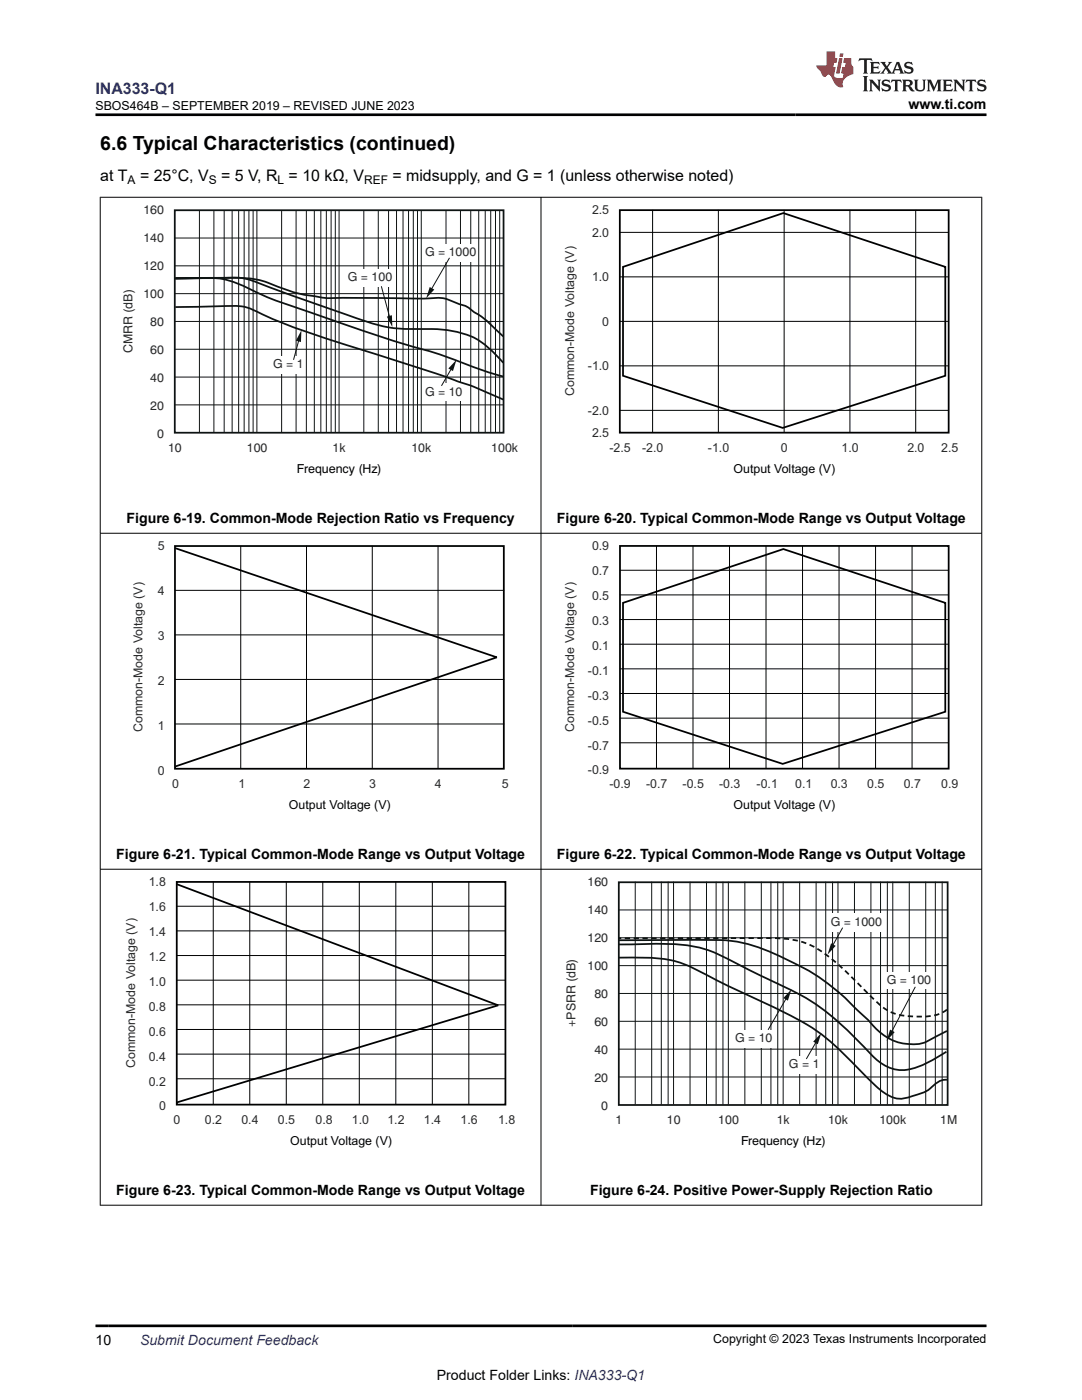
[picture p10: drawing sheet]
<svg xmlns="http://www.w3.org/2000/svg" width="216mm" height="279mm" viewBox="0 0 216 279" stroke-linecap="round" stroke-linejoin="round" font-family="sans-serif">
<path d="M34.9 42h65.6v44.4h-65.6z" fill="none" stroke="#0d1413" stroke-width=".35"/>
<g fill="none" stroke="#0d1413" stroke-width=".2">
<path d="M34.9 58.6h65.6M34.9 47.5h65.6M34.9 53.1h65.6M39.8 41.9v44.4M42.7 41.9v44.4M44.7 41.9v44.4M46.3 41.9v44.4M47.6 41.9v44.4M48.7 41.9v44.4M49.7 41.9v44.4M50.5 41.9v44.4M51.3 41.9v44.4"/>
<path d="M56.2 41.9v44.4M59.1 41.9v44.4M61.1 41.9v44.4M62.7 41.9v44.4M64 41.9v44.4M65.1 41.9v44.4M66.1 41.9v44.4M66.9 41.9v44.4M67.7 41.9v44.4M72.6 41.9v44.4M75.5 41.9v44.4M77.5 41.9v44.4"/>
<path d="M79.1 41.9v44.4M80.4 41.9v44.4M81.5 41.9v44.4M82.5 41.9v44.4M83.3 41.9v44.4M84.1 41.9v44.4M89 41.9v44.4M91.9 41.9v44.4M93.9 41.9v44.4M95.5 41.9v44.4M96.8 41.9v44.4M97.9 41.9v44.4"/>
<path d="M98.9 41.9v44.4M99.7 41.9v44.4M34.9 69.7h65.6M34.9 75.3h65.6M34.9 64.2h65.6M34.9 80.8h65.6"/>
</g>
<path d="M53.7 71h7.1v3.5h-7.1z" fill-rule="evenodd" fill="#fff"/>
<path d="M60.1 65.9v2.4l-1.1-.3z" fill="#0d1413"/>
<path d="M59.8 67.3l-1.2 4.5" fill="none" stroke="#0d1413" stroke-width=".2"/>
<path d="M77.2 63.2l1-.3 .1 2.4z" fill="#0d1413"/>
<path d="M84.6 48.7h10.7v3.5h-10.7z" fill-rule="evenodd" fill="#fff"/>
<path d="M85.7 57.3l1 .5-1.7 1.7z" fill="#0d1413"/>
<path d="M89.7 51.5l-3.9 6.8" fill="none" stroke="#0d1413" stroke-width=".2"/>
<g fill="#fff">
<path d="M69.2 53.7h9.4v3.4h-9.4z" fill-rule="evenodd"/>
<path d="M84.6 76.6h8.2v3.4h-8.2z" fill-rule="evenodd"/>
</g>
<path d="M34.9 55.6l9.8-.1a12.8 12.8 0 0 1 7.1 1.1l18.2 6.5a31.8 31.8 0 0 0 15.3 2.6 19.8 19.8 0 0 1 10.3 2.3l2.3 1.8 2.5 2.6M35 55.5l9.3-.1a23 23 0 0 1 10.1 1.4 34.3 34.3 0 0 0 12.2 2.7l17.3 .1a19.6 19.6 0 0 1 5.3 .1l3.8 1.4 1.1 .8a23.7 23.7 0 0 1 5.7 4.7l.6 .5M35 55.6l4.7-.1a16.8 16.8 0 0 1 10.6 2.4 97.2 97.2 0 0 0 12.4 4.7l1.1 .4a342.8 342.8 0 0 0 24.6 8l2.4 .8a79.1 79.1 0 0 0 9.6 3.3M35 61.3l9.6-.2a11.6 11.6 0 0 1 7.8 1.7 194.3 194.3 0 0 0 21.1 7.4 278.3 278.3 0 0 1 22.6 7.6l4.3 1.9" fill="none" stroke="#0d1413" stroke-width=".35"/>
<path d="M76.1 57.1l1.8 6.8" fill="none" stroke="#0d1413" stroke-width=".2"/>
<path d="M91.1 71.8l-.7 2.3-.9-.6z" fill="#0d1413"/>
<g fill="none" stroke="#0d1413" stroke-width=".2">
<path d="M90.4 73l-2.3 4M126.8 176v44.4M130 176v44.4M132 176v44.4M133.3 176v44.4M134.4 176v44.4M137.7 176v44.4M141 176v44.4M142.9 176v44.4M144.3 176v44.4M145.3 176v44.4M148.6 176v44.4"/>
<path d="M151.9 176v44.4M153.8 176v44.4M155.2 176v44.4M156.3 176v44.4M159.6 176v44.4M162.8 176v44.4M164.8 176v44.4M166.1 176v44.4M167.2 176v44.4M170.5 176v44.4M173.8 176v44.4M175.7 176v44.4"/>
<path d="M177.1 176v44.4M178.1 176v44.4M181.4 176v44.4M184.7 176v44.4M186.6 176v44.4M188 176v44.4M123.5 198.3h65.6M123.5 187.2h65.6M123.5 192.7h65.6M123.5 181.6h65.6M123.5 209.4h65.6M123.5 214.9h65.6"/>
<path d="M123.5 203.8h65.6"/>
</g>
<path d="M123.7 41.9h65.6v44.4h-65.6zM124.3 53.3l32-10.8 32.3 10.8v21.7l-32.4 10.4-31.9-10.4zM34.9 109h65.6v44.4h-65.6zM35 109.4l64.1 21.8-64.1 21.8M123.7 109h65.6v44.4h-65.6zM124.3 120.3l32-10.7 32.3 10.7v21.7l-32.4 10.5-31.9-10.5zM35.2 176.4l64.2 24.2-64.2 19.4M35.3 176h65.6v44.5h-65.6z" fill="none" stroke="#000" stroke-width=".35"/>
<g fill="none" stroke="#000" stroke-width=".2">
<path d="M123.7 46.4h65.6M123.7 55.3h65.6M130.2 41.9v44.4M143.3 41.9v44.4M156.5 41.9v44.4M169.6 41.9v44.4M182.7 41.9v44.4M123.7 64.1h65.6M123.7 73h65.6M123.7 81.9h65.6M34.9 117.8h65.7M48 108.9v44.5"/>
<path d="M61.2 108.9v44.5M74.3 108.9v44.5M87.4 108.9v44.5M123.7 113.8h65.6M123.7 118.7h65.6M131 109v44.3M138.3 109v44.3M145.6 109v44.4M152.9 109v44.4M160.1 109v44.4M167.4 109v44.4M174.7 109v44.4"/>
<path d="M182 109v44.4M34.9 135.6h65.7M34.9 126.7h65.7M123.7 123.6h65.6M123.7 128.6h65.6M123.7 133.5h65.6M123.7 138.4h65.6M34.9 144.5h65.7M123.7 143.3h65.6M123.7 148.2h65.6M42.6 176v44.3M49.8 176v44.3"/>
<path d="M57.1 176v44.5M64.4 176v44.5M71.7 176v44.4M79 176v44.4M86.3 176v44.4M93.6 176v44.4M35.2 180.9h65.6M35.2 185.8h65.6M35.2 190.7h65.6M35.2 195.6h65.6M35.2 200.5h65.6M35.2 205.5h65.6"/>
<path d="M35.2 210.4h65.6M35.2 215.3h65.6"/>
</g>
<path d="M123.5 176.1h65.6v44.4h-65.6zM123.5 187.6h14.4a38.4 38.4 0 0 1 12.6 1.2 59.5 59.5 0 0 1 14.5 7.4l3.3 2.6 4.2 4.1a23.1 23.1 0 0 0 4.8 4.3 8.7 8.7 0 0 0 9.4-.3l2.2-1.1M123.5 188.5h1.4a64.4 64.4 0 0 1 14.2 .5 39.5 39.5 0 0 1 9.1 3.9l5.1 2.5a49.1 49.1 0 0 1 16.7 11.1l2.9 3a9.7 9.7 0 0 0 7.2 4.1 16.8 16.8 0 0 0 7.9-3.2l.9-.5M123.5 191.1h1.1a31.2 31.2 0 0 1 12.2 1.4l.9 .4a339.6 339.6 0 0 0 18.4 8.9 42.2 42.2 0 0 1 14.6 10.9 30.9 30.9 0 0 0 6.6 5.9 5.1 5.1 0 0 0 4.8 .1 8.3 8.3 0 0 0 4.8-2.6 2.85 2.85 0 0 1 2-.6" fill="none" stroke="#0d1413" stroke-width=".35"/>
<path d="M188.9 201.5a9.1 9.1 0 0 1-6.2 1.4 10 10 0 0 1-8.2-3.4l-1.8-1.8a48.2 48.2 0 0 0-10.6-8.9 18.1 18.1 0 0 0-8.5-1.6l-30.1 .1" fill="none" stroke="#0d1413" stroke-width=".35" stroke-dasharray="1.1 .7" stroke-linecap="butt"/>
<g fill="#0d1413">
<path d="M165.8 188.3l.9 .5-1.6 1.7z"/>
<path d="M157.9 197.4l-.7 2.3-.9-.5z"/>
</g>
<path d="M176.5 193.9h9.7v3.4h-9.7z" fill-rule="evenodd" fill="#fff"/>
<path d="M163.9 206.1l-.7 2.3-.9-.5z" fill="#0d1413"/>
<path d="M165.4 182.3h10.5v3.6h-10.5z" fill-rule="evenodd" fill="#fff"/>
<path d="M168.1 185.1l-2.3 4.2" fill="none" stroke="#0d1413" stroke-width=".2"/>
<path d="M146.1 205.6h8.4v3.5h-8.4z" fill-rule="evenodd" fill="#fff"/>
<path d="M157.2 198.7l-3.9 6.8" fill="none" stroke="#0d1413" stroke-width=".2"/>
<path d="M177.6 205.5l.9 .5-1.6 1.7z" fill="#0d1413"/>
<path d="M182.6 196.9l-5 9.6" fill="none" stroke="#0d1413" stroke-width=".2"/>
<path d="M156.8 210.8h6.8v3.5h-6.8z" fill-rule="evenodd" fill="#fff"/>
<path d="M163.2 207.4l-2.3 3.9" fill="none" stroke="#0d1413" stroke-width=".2"/>
<path d="M19.9 39.4h176.1M20 39.3v201.3M107.9 39.3v201.3M195.9 39.3v201.3M19.9 106.4h176.1M19.9 173.5h176.1M19.9 240.5h176.1" fill="none" stroke="#000" stroke-width=".2"/>
<path d="M171.5 11.6l-.2 .6 .5-.2h.6v.1v2.2l-.2 .4h1l-.2-.4v-2.2v-.1h.5l.5 .2-.1-.6zM173.6 12.4l.2 .3v1.6l-.2 .4h1.9l.1-.6a1.08 1.08 0 0 1-1.3 .2v-.7h.6l.4 .2v-.7l-.4 .2h-.6v-.5l.2-.2a1 1 0 0 1 1 .3l-.1-.5zM175.7 12.4l.9 1.1-1 1.2h.9l-.2-.2 .5-.8 .4 .8-.2 .2h1.6l-.2-.2 .2-.5h.9l.1 .5-.1 .2h.9l-.2-.4-.8-1.9h-.5l-.9 2.1-.9-1.1 .9-1h-.8l.2 .2-.4 .6-.4-.6 .2-.2zM179 12.8l.4 1h-.7zM180.7 12.5a.65 .65 0 0 0-.2 .7 .65 .65 0 0 0 .6 .5l.6 .1 .1 .3a.79 .79 0 0 1-.7 .4 .79 .79 0 0 1-.7-.5l.1 .7 .2-.1a.93 .93 0 0 0 1.1 0 .93 .93 0 0 0 .4-.9 1.46 1.46 0 0 0-1.2-.6l-.1-.3a1.09 1.09 0 0 1 1.2 .2l-.2-.6-.1 .1-.5-.2zM172.2 15.2l.2 .4v2.2l-.2 .4h1l-.2-.4v-2.2l.2-.4zM173.4 15.9l.2 .4v1.5l-.2 .4h.8l-.3-.4 .1-1.3 1.6 1.8v-2l.2-.4h-.7l.1 .2 .1 1.1-1.2-1.3zM176.2 16a.65 .65 0 0 0-.2 .8 .65 .65 0 0 0 .6 .4l.6 .2 .1 .2a.79 .79 0 0 1-.7 .4 .79 .79 0 0 1-.7-.5l.1 .7 .2-.1a.93 .93 0 0 0 1.1 .1 .93 .93 0 0 0 .4-1 1.46 1.46 0 0 0-1.2-.5l-.1-.4a1.09 1.09 0 0 1 1.2 .2l-.1-.6-.2 .1-.5-.1zM177.9 15.9l-.1 .6a.63 .63 0 0 1 .8-.3v1.6l-.3 .4h1l-.2-.4v-1.6a.66 .66 0 0 1 .8 .3l-.1-.6zM180 15.9l.2 .4v1.5l-.2 .4h1l-.2-.2-.1-.7h.5l.1 .2a.79 .79 0 0 0 1.2 .6l-1-.9a.61 .61 0 0 0 .6-.6 .61 .61 0 0 0-.5-.7zM180.8 16.2h.1a.47 .47 0 0 1 .5 .1 .47 .47 0 0 1 .1 .5l-.1 .1-.7 .1zM182.3 15.9l.2 .2a2.27 2.27 0 0 0 .4 2 1.04 1.04 0 0 0 1.7-.7v-1.3l.2-.2h-.8l.2 .4v1.1a.6 .6 0 0 1-.6 .6 .6 .6 0 0 1-.6-.6v-1.1l.3-.4zM184.9 15.9l.2 .4v1.5l-.2 .4h.8l-.3-.4v-1.4l.9 1.9 .9-1.9v1.4l-.3 .4h1l-.2-.4v-1.5l.2-.4h-.8l-.7 1.5-.6-1.5zM188.1 15.9l.2 .4v1.5l-.2 .4h1.9l.1-.6a1.09 1.09 0 0 1-1.3 .2v-.7h.6l.4 .2v-.6l-.4 .2h-.6v-.6l.2-.1a1.01 1.01 0 0 1 1 .3l-.1-.6zM190.2 15.9l.3 .4v1.5l-.3 .4h.8l-.2-.4v-1.3l1.6 1.8v-2l.2-.4h-.7l.2 .2v1.1l-1.2-1.3zM192.8 15.9l-.1 .6a.63 .63 0 0 1 .8-.3v1.6l-.3 .4h1l-.2-.4v-1.6a.66 .66 0 0 1 .8 .3l-.1-.6zM195.2 16a.65 .65 0 0 0-.2 .8 .65 .65 0 0 0 .6 .4l.6 .2 .2 .2a.79 .79 0 0 1-.7 .4 .79 .79 0 0 1-.7-.5l.1 .7 .2-.1a.93 .93 0 0 0 1 .1 .93 .93 0 0 0 .5-1 1.46 1.46 0 0 0-1.3-.5v-.4a1.09 1.09 0 0 1 1.2 .2l-.2-.6-.2 .1-.5-.1z" fill="#231f20"/>
<path d="M164.9 10.3v2.7h-2l.1 .4 .8 1a.95 .95 0 0 0 1 .9 .59 .59 0 0 1 .5-.4 .59 .59 0 0 1 .5 .3l.4 .8a1.59 1.59 0 0 0 2.1 1.4 1.61 1.61 0 0 1 1-2.3l1-.3-.1-1.5a1.59 1.59 0 0 1-.3-1.7h-1.5l-.2 .9h.6l-.2 .9h-.5l-.2 .9v.3l.4 .1-.1 .9h-.7a.73 .73 0 0 1-1-.7l.3-1.5h-.5l.1-.9h.5l.2-.9h-.5v-1.3zM167.4 11.6l-.6 3.1h.7l.6-3.1zM167.6 10.7l-.1 .6h.7l.1-.6z" fill="#ed1c24"/>
<path d="M19 22.9h177.8M19 264.6h177.8" fill="none" stroke="#000" stroke-width=".53"/>
<text font-size="3.9" x="20" y="29.9">6.6 Typical Characteristics (continued)</text>
<text font-size="3.2" fill="#00f" x="19" y="18.7">INA333-Q1</text>
<g font-size="3.2">
<text x="20" y="36.1">at T</text>
<text x="27.9" y="36.1">= 25°C, V</text>
<text x="44.1" y="36.1">= 5 V, R = 10 kΩ, V</text>
<text x="78.3" y="36.1">= midsupply, and G = 1 (unless otherwise noted)</text>
</g>
<g font-size="2.8">
<text x="181.3" y="21.8">www.ti.com</text>
<text x="25.2" y="104.4">Figure 6-19. Common-Mode Rejection Ratio vs Frequency</text>
<text x="111.1" y="104.4">Figure 6-20. Typical Common-Mode Range vs Output Voltage</text>
<text x="23.2" y="171.5">Figure 6-21. Typical Common-Mode Range vs Output Voltage</text>
<text x="111.1" y="171.5">Figure 6-22. Typical Common-Mode Range vs Output Voltage</text>
<text x="23.2" y="238.5">Figure 6-23. Typical Common-Mode Range vs Output Voltage</text>
<text x="117.7" y="238.5">Figure 6-24. Positive Power-Supply Rejection Ratio</text>
<text x="19" y="268.4">10</text>
<text x="87.2" y="275.3">Product Folder Links: INA333-Q1</text>
</g>
<text font-size="2.8" fill="#00f" x="27.9" y="268.4">Submit Document Feedback</text>
<g font-size="2.5">
<text x="19" y="21.9">SBOS464B – SEPTEMBER 2019 – REVISED JUNE 2023</text>
<text x="59.2" y="94.5">Frequency (Hz)</text>
<text x="146.4" y="94.4">Output Voltage (V)</text>
<text x="57.6" y="161.5">Output Voltage (V)</text>
<text x="146.4" y="161.5">Output Voltage (V)</text>
<text x="57.9" y="228.5">Output Voltage (V)</text>
<text x="147.9" y="228.6">Frequency (Hz)</text>
<text x="142.3" y="268.1">Copyright © 2023 Texas Instruments Incorporated</text>
</g>
<g font-size="2.5" fill="#2b292a">
<text x="28.6" y="42.7">160</text>
<text x="118.1" y="42.7">2.5</text>
<text x="118.1" y="47.2">2.0</text>
<text x="28.6" y="48.3">140</text>
<text x="28.6" y="53.9">120</text>
<text x="84.8" y="51.1">G = 1000</text>
<text x="28.6" y="59.5">100</text>
<text x="69.4" y="56.1">G = 100</text>
<text x="118.1" y="56.1">1.0</text>
<text x="30" y="65">80</text>
<text x="120.2" y="65">0</text>
<text x="26.4" y="70.5" transform="rotate(-90 26.4 70.5)">CMRR (dB)</text>
<text x="30" y="70.6">60</text>
<text x="30" y="76.2">40</text>
<text x="54.5" y="73.4">G = 1</text>
<text x="117.3" y="73.9">-1.0</text>
<text x="30" y="81.8">20</text>
<text x="84.8" y="79">G = 10</text>
<text x="114.6" y="79.1" transform="rotate(-90 114.6 79.1)">Common-Mode Voltage (V)</text>
<text x="117.3" y="82.7">-2.0</text>
<text x="31.4" y="87.3">0</text>
<text x="118.1" y="87.2">2.5</text>
<text x="33.5" y="90.2">10</text>
<text x="49.2" y="90.2">100</text>
<text x="66.4" y="90.2">1k</text>
<text x="82.1" y="90.2">10k</text>
<text x="98" y="90.2">100k</text>
<text x="121.6" y="90.1">-2.5</text>
<text x="128.1" y="90.2">-2.0</text>
<text x="141.3" y="90.2">-1.0</text>
<text x="155.8" y="90.2">0</text>
<text x="167.9" y="90.2">1.0</text>
<text x="181" y="90.2">2.0</text>
<text x="187.8" y="90.1">2.5</text>
<text x="31.5" y="109.8">5</text>
<text x="118.1" y="109.8">0.9</text>
<text x="31.5" y="118.8">4</text>
<text x="118.1" y="114.8">0.7</text>
<text x="118.1" y="119.7">0.5</text>
<text x="118.1" y="124.7">0.3</text>
<text x="31.5" y="127.7">3</text>
<text x="118.1" y="129.7">0.1</text>
<text x="31.5" y="136.7">2</text>
<text x="117.3" y="134.7">-0.1</text>
<text x="117.3" y="139.6">-0.3</text>
<text x="28.4" y="146.1" transform="rotate(-90 28.4 146.1)">Common-Mode Voltage (V)</text>
<text x="31.5" y="145.6">1</text>
<text x="114.6" y="146.1" transform="rotate(-90 114.6 146.1)">Common-Mode Voltage (V)</text>
<text x="117.3" y="144.6">-0.5</text>
<text x="117.3" y="149.6">-0.7</text>
<text x="31.5" y="154.6">0</text>
<text x="117.3" y="154.6">-0.9</text>
<text x="34.3" y="157.2">0</text>
<text x="47.6" y="157.2">1</text>
<text x="60.5" y="157.2">2</text>
<text x="73.7" y="157.2">3</text>
<text x="86.8" y="157.2">4</text>
<text x="100.1" y="157.2">5</text>
<text x="121.6" y="157.2">-0.9</text>
<text x="128.9" y="157.2">-0.7</text>
<text x="136.2" y="157.2">-0.5</text>
<text x="143.5" y="157.2">-0.3</text>
<text x="151" y="157.2">-0.1</text>
<text x="158.7" y="157.2">0.1</text>
<text x="165.8" y="157.2">0.3</text>
<text x="173" y="157.2">0.5</text>
<text x="180.3" y="157.2">0.7</text>
<text x="187.8" y="157.2">0.9</text>
<text x="29.7" y="176.8">1.8</text>
<text x="117.2" y="176.9">160</text>
<text x="29.7" y="181.8">1.6</text>
<text x="117.2" y="182.4">140</text>
<text x="165.8" y="184.7">G = 1000</text>
<text x="29.7" y="186.8">1.4</text>
<text x="29.7" y="191.8">1.2</text>
<text x="117.2" y="188">120</text>
<text x="29.7" y="196.7">1.0</text>
<text x="117.2" y="193.6">100</text>
<text x="176.9" y="196.3">G = 100</text>
<text x="29.7" y="201.7">0.8</text>
<text x="118.6" y="199.1">80</text>
<text x="29.7" y="206.7">0.6</text>
<text x="114.8" y="204.9" transform="rotate(-90 114.8 204.9)">+PSRR (dB)</text>
<text x="118.6" y="204.7">60</text>
<text x="146.7" y="208">G = 10</text>
<text x="27" y="213.2" transform="rotate(-90 27 213.2)">Common-Mode Voltage (V)</text>
<text x="29.7" y="211.7">0.4</text>
<text x="118.6" y="210.3">40</text>
<text x="118.6" y="215.9">20</text>
<text x="157.4" y="213.2">G = 1</text>
<text x="29.7" y="216.6">0.2</text>
<text x="31.7" y="221.6">0</text>
<text x="120" y="221.4">0</text>
<text x="34.6" y="224.2">0</text>
<text x="40.9" y="224.3">0.2</text>
<text x="48.2" y="224.3">0.4</text>
<text x="55.5" y="224.3">0.5</text>
<text x="62.9" y="224.3">0.8</text>
<text x="70.2" y="224.3">1.0</text>
<text x="77.3" y="224.3">1.2</text>
<text x="84.6" y="224.3">1.4</text>
<text x="91.9" y="224.3">1.6</text>
<text x="99.4" y="224.3">1.8</text>
<text x="122.8" y="224.3">1</text>
<text x="133.1" y="224.3">10</text>
<text x="143.3" y="224.3">100</text>
<text x="155" y="224.3">1k</text>
<text x="165.2" y="224.3">10k</text>
<text x="175.5" y="224.3">100k</text>
<text x="187.6" y="224.3">1M</text>
</g>
<g font-size="2.4">
<text x="25.5" y="36.7">A</text>
<text x="41.7" y="36.7">S</text>
<text x="55.4" y="36.7">L</text>
<text x="72.7" y="36.7">REF</text>
</g>
</svg>
